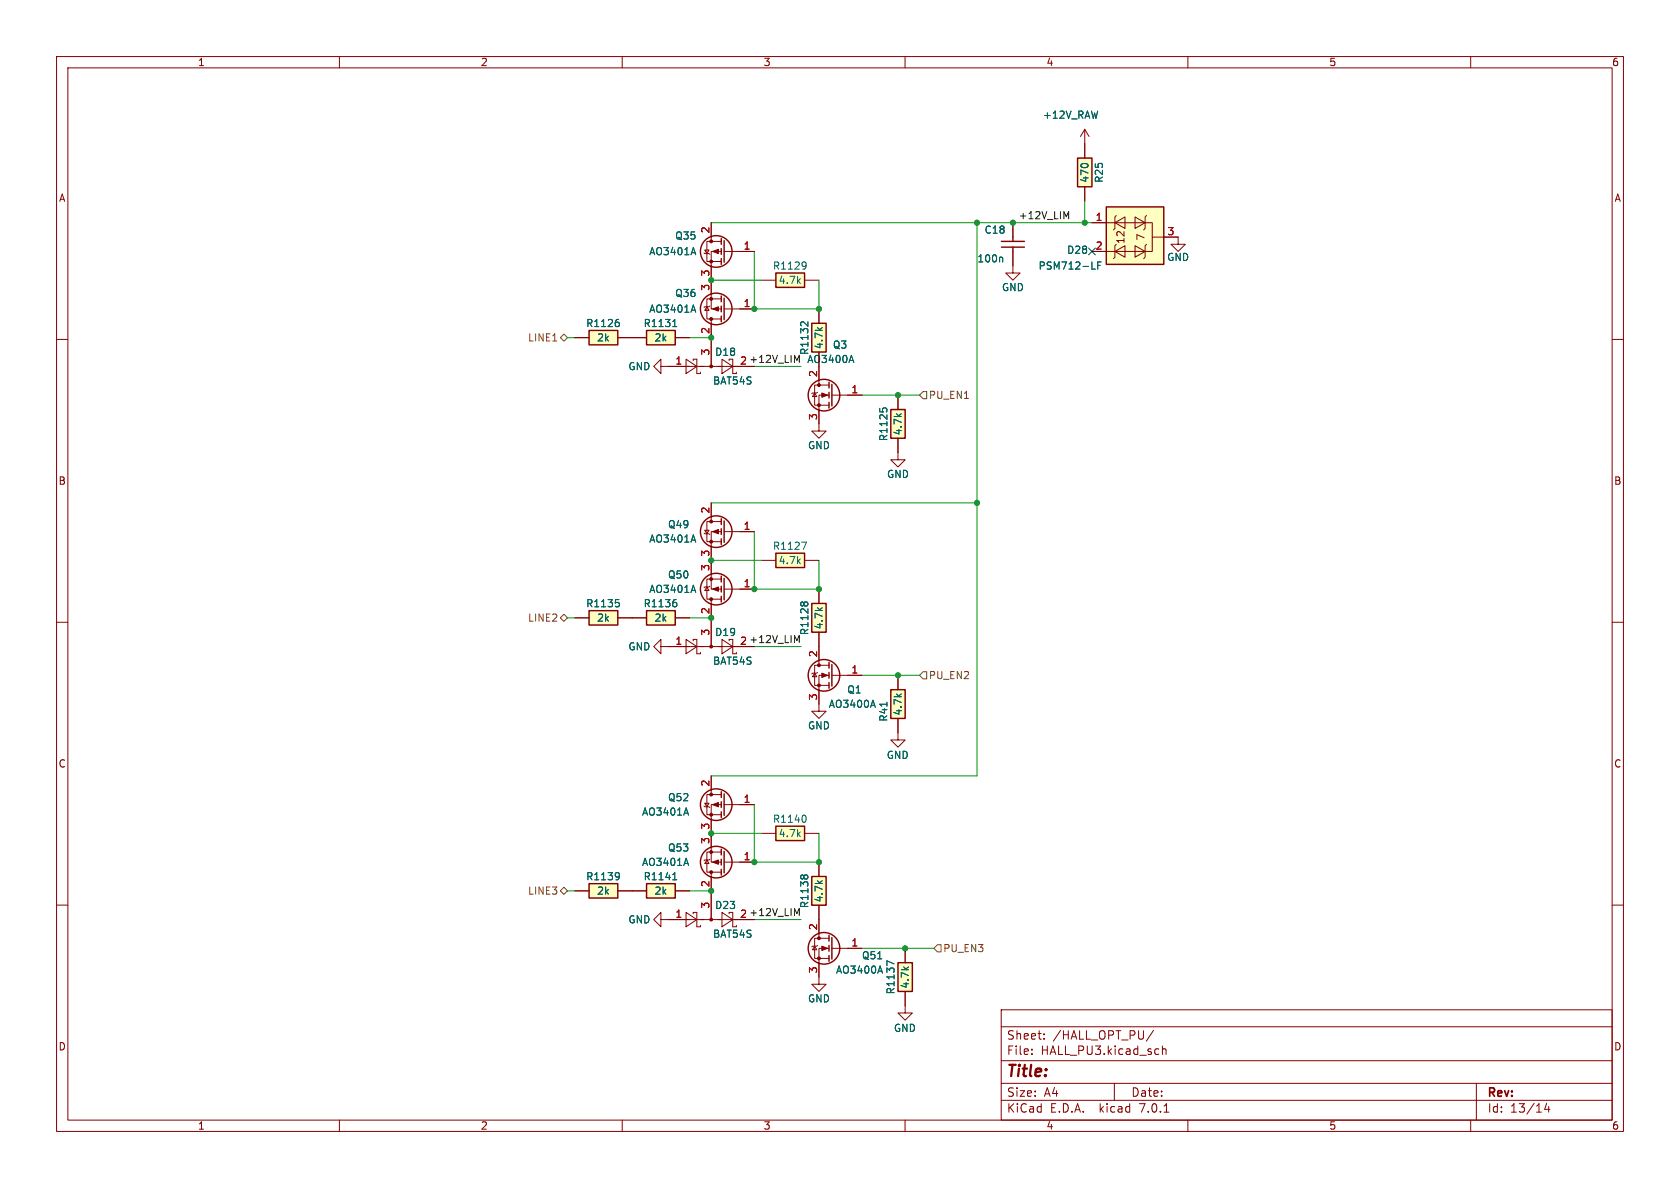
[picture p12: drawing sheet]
<svg xmlns="http://www.w3.org/2000/svg" width="297mm" height="210mm" viewBox="0 0 297 210" stroke-linecap="round" stroke-linejoin="round" font-family="sans-serif">
<g fill="none" stroke="#840000" stroke-width=".18">
<path d="M10 10h277v190h-277zM12 12h273v186h-273zM60 10v2M110 10v2M160 10v2M210 10v2M260 10v2M125.7 39.4v3.3M179.1 39.4v2.5M191.8 22.9v5M191.8 33v2.6M191.8 22.9l.7 1.2"/>
<path d="M191.8 22.9l-.8 1.2M193 39.4h10.7v2.5M197.1 39.4l1.8-1v2zM197.4 38.1l-.3 .3v2l-.3 .2M200.7 38.4l1.7 1-1.7 1zM202.7 38.1l-.3 .3v2l-.2 .2M10 60h2M101.6 59.7h2.5M109.2 59.7h5.1M119.4 59.7h2.5M124.5 44.7l.1 .1h.7l.2 .2M124.6 44.2h.7l-.3 .6z"/>
<path d="M125 54.2l.3 .7h-.7zM125.5 54.1l-.2 .1h-.7l-.1 .2M125.7 56.4v8.4M127.5 44.5h-1.8v10.1h1.8M127.5 52.8h-2.5v3.6h2.5M127.5 42.7h-2.5v3.5h2.5M128 54.6h5.3M128 44.5h5.3M134.6 49.5h2.6M142.2 49.5h2.6M144.8 54.6v2.6M179.1 44.5v3.8h1.2l-1.2 1.2-1.3-1.2h1.3"/>
<path d="M197.1 44.5l1.8-1.1v2.1zM197.4 43.2l-.3 .2v2.1l-.3 .2M200.7 43.4l1.7 1.1-1.7 1zM202.7 43.2l-.3 .2v2.1l-.2 .2M208.3 43.2h1.2l-1.2 1.3-1.3-1.3h1.3v-1.3h-4.6v2.6h-10.7M285 60h2M116.8 64.8v-1.3l-1.2 1.3 1.2 1.2v-1.2h16.5M121.3 63.5l1.9 1.3-1.9 1.2zM122.6 63.8v-.3h.6v2.5h.6v-.2M127.6 63.5l1.9 1.3-1.9 1.2zM128.9 63.5v.3M129.5 63.5v2.5h.7v-.2"/>
<path d="M144 69.5l.4 .6h-.8zM144.5 69.3l-.1 .2h-.8l-.1 .1M144.8 62.2v5.9M146.6 69.9h-1.8v6.3h-1.3l1.3 1.3 1.2-1.3h-1.2M146.6 68.1h-2.6v3.5h2.6M147.1 69.9h5.3M158.7 77.5v3.8h-1.2l1.2 1.3 1.3-1.3h-1.3M158.7 69.9v2.5M124.5 94.2l.1 .2h.7l.2 .1M124.6 93.7h.7l-.3 .7zM125.7 88.9v3.3M127.5 94h-1.8v10.1h1.8"/>
<path d="M127.5 92.2h-2.5v3.6h2.5M128 94h5.3M134.6 99.1h2.6M142.2 99.1h2.6M10 110h2M101.6 109.2h2.5M109.2 109.2h5.1M116.8 114.3v-1.3l-1.2 1.3 1.2 1.3v-1.3h16.5M119.4 109.2h2.5M121.3 113l1.9 1.3-1.9 1.3zM122.6 113.3v-.3h.6v2.6h.6v-.3M125 103.8l.3 .6h-.7z"/>
<path d="M125.5 103.6l-.2 .2h-.7l-.1 .1M125.7 105.9v8.4M127.5 102.4h-2.5v3.5h2.5M127.6 113l1.9 1.3-1.9 1.3zM128 104.1h5.3M128.9 113v.3M129.5 113v2.6h.7v-.3M144 119l.4 .6h-.8zM144.5 118.9l-.1 .1h-.8l-.1 .1M144.8 104.1v2.6M144.8 111.8v5.8M146.6 119.4h-1.8v6.3h-1.3l1.3 1.3 1.2-1.3h-1.2"/>
<path d="M146.6 117.6h-2.6v3.6h2.6M147.1 119.4h5.3M158.7 119.4v2.5M285 110h2M125.7 137.2v3.3M158.7 127v3.8h-1.2l1.2 1.3 1.3-1.3h-1.3M10 160h2M101.6 157.5h2.5M109.2 157.5h5.1M119.4 157.5h2.5M124.5 142.5l.1 .1h.7l.2 .1M124.6 142h.7l-.3 .6z"/>
<path d="M125 152l.3 .7h-.7zM125.5 151.9l-.2 .1h-.7l-.1 .1M125.7 154.2v8.4M127.5 142.2h-1.8v10.2h1.8M127.5 140.5h-2.5v3.5h2.5M127.5 150.6h-2.5v3.6h2.5M128 142.2h5.3M128 152.4h5.3M134.6 147.3h2.6M142.2 147.3h2.6M144.8 152.4v2.5M285 160h2"/>
<path d="M116.8 162.6v-1.3l-1.2 1.3 1.2 1.2v-1.2h16.5M121.3 161.3l1.9 1.3-1.9 1.2zM122.6 161.5v-.2h.6v2.5h.6v-.2M127.6 161.3l1.9 1.3-1.9 1.2zM128.9 161.3v.2M129.5 161.3v2.5h.7v-.2M144 167.3l.4 .6h-.8zM144.5 167.1l-.1 .2h-.8l-.1 .1M144.8 160v5.9M146.6 167.6h-1.8v6.4h-1.3l1.3 1.3 1.2-1.3h-1.2M146.6 165.9h-2.6v3.5h2.6M147.1 167.6h5.3"/>
<path d="M160 175.3v3.8h-1.3l1.3 1.2 1.3-1.2h-1.3M160 167.6v2.6M177 178.5h108v19.5h-108zM60 198v2M110 198v2M160 198v2M177 194.5h108M177 191.5h108M177 187.5h108M177 181.5h108M182.4 186.3v.1M182.4 185.5v.1"/>
<path d="M184.6 183.6v.1M184.6 182.8v.1M197 191.5v3M203.9 182.1l-1.3 2M205.5 184.9v1.5M205.5 185.5l.2-.1 .4 .1v.9M205.8 196.6h.8M210 198v2M260 198v2M261 191.5v6.5M273.4 195l-.3 1.1h.9M273.8 195.6v1"/>
</g>
<g fill="#ffffc2" stroke="#ffffc2" stroke-width=".18">
<path d="M114.3 108h5.1v2.5h-5.1z"/>
<path d="M143.5 106.7h2.5v5.1h-2.5z"/>
<path d="M114.3 156.2h5.1v2.6h-5.1z"/>
<path d="M104.1 156.2h5.1v2.6h-5.1z"/>
<path d="M143.5 154.9h2.5v5.1h-2.5z"/>
<path d="M143.5 57.2h2.5v5h-2.5z"/>
<path d="M137.2 48.3h5v2.5h-5z"/>
<path d="M114.3 58.4h5.1v2.6h-5.1z"/>
<path d="M104.1 58.4h5.1v2.6h-5.1z"/>
<path d="M137.2 146.1h5v2.5h-5z"/>
<path d="M104.1 108h5.1v2.5h-5.1z"/>
<path d="M195.6 36.6h10.1v10.1h-10.1z"/>
<path d="M157.5 121.9h2.5v5.1h-2.5z"/>
<path d="M137.2 97.8h5v2.5h-5z"/>
<path d="M190.5 27.9h2.5v5.1h-2.5z"/>
<path d="M157.5 72.4h2.5v5.1h-2.5z"/>
<path d="M158.7 170.2h2.6v5.1h-2.6z"/>
</g>
<g fill="none" stroke="#840000" stroke-width=".25">
<path d="M190.5 27.9h2.5v5.1h-2.5zM195.6 36.6h10.1v10.1h-10.1zM104.1 58.4h5.1v2.6h-5.1zM114.3 58.4h5.1v2.6h-5.1zM127.5 42.2v1M127.5 43.9v1.1M127.5 45.7v1M127.5 52.3v1M127.5 54.1v1M127.5 55.9v1M128 42.5v3.9M128 52.7v3.8"/>
<path d="M137.2 48.3h5v2.5h-5zM143.5 57.2h2.5v5h-2.5zM177 43.7h4.1M177 42.7h4.1M179.1 41.9v.8M179.1 43.7v.8M146.6 67.6v1M146.6 69.3v1.1M146.6 71.1v1M147.1 67.9v3.9M157.5 72.4h2.5v5.1h-2.5zM127.5 91.7v1"/>
<path d="M127.5 93.5v1M127.5 95.3v1M128 92.1v3.8M137.2 97.8h5v2.5h-5zM104.1 108h5.1v2.5h-5.1zM114.3 108h5.1v2.5h-5.1zM127.5 101.9v1M127.5 103.6v1M127.5 105.4v1M128 102.2v3.8M143.5 106.7h2.5v5.1h-2.5zM146.6 117.1v1"/>
<path d="M146.6 118.9v1M147.1 117.5v3.8M127.5 140v1M146.6 120.7v1M157.5 121.9h2.5v5.1h-2.5zM104.1 156.2h5.1v2.6h-5.1zM114.3 156.2h5.1v2.6h-5.1zM127.5 141.7v1M127.5 143.5v1M127.5 150.1v1M127.5 151.9v1M127.5 153.7v1"/>
<path d="M128 140.3v3.8M128 150.5v3.8M137.2 146.1h5v2.5h-5zM143.5 154.9h2.5v5.1h-2.5zM146.6 165.4v1M146.6 167.1v1M146.6 168.9v1M147.1 165.7v3.8M158.7 170.2h2.6v5.1h-2.6z"/>
<circle cx="126.6" cy="44.4" r="2.79"/>
<circle cx="126.6" cy="54.6" r="2.79"/>
<circle cx="145.7" cy="69.8" r="2.79"/>
<circle cx="126.6" cy="94" r="2.79"/>
<circle cx="126.6" cy="104.1" r="2.79"/>
<circle cx="145.7" cy="119.4" r="2.79"/>
<circle cx="126.6" cy="142.2" r="2.79"/>
<circle cx="126.6" cy="152.4" r="2.79"/>
<circle cx="145.7" cy="167.6" r="2.79"/>
</g>
<g fill="none" stroke="#006464" stroke-width=".18">
<path d="M109.1 56.5h.3M109.3 57l.2 .2v.3l-.2 .2M118.9 57.7h.8M119.2 56.6l.1-.1v1.2M122.6 53.9l.4 1.3M122.6 43.8l.4 1.2M142.3 46.3l.2 .1a1.07 1.07 0 0 1-.2 1.1M142.5 46.9l-.2 .2M142.8 56.9v.8l-.7-.8h-.3l-.2 .2M177.1 45.5l.2 .1v.7M193 47.6h.6M194.1 46.9h.4"/>
<path d="M194.7 46.3h-.6v1.3M150.5 62.8l.4 1.3M155.5 72.2v.6M156 72.4l.3-.3h.3l.2 .3M122.6 94.6l.4 1.2M141.7 95.8h.9l-.6 1.3M108.8 106h.6M109.3 106.5l.2 .2v.3l-.2 .3M119.3 106h.2M119.4 106.5l.3 .2v.3l-.3 .3M122.6 103.5l.4 1.2M141.6 106.6l.2-.2 .3 .2 .2-.2h.3l.2 .2"/>
<path d="M154.3 123.8l.4 1.2M109.3 154.3l.1 .1a1.07 1.07 0 0 1-.1 1M109.5 154.8l-.2 .2M118.9 155.5h.8M119.2 154.4l.1-.1v1.2M121.3 142.8l.4 1.3M121.3 151.7l.4 1.3M141.6 154.9l.2-.2 .3 .2 .2-.2h.3l.2 .2M142.3 144.2l.2 .4-.2 .7M155.6 170.8l.4 1.2M158.1 170.4l-1.3-.6v.9"/>
</g>
<g fill="#840000" stroke="#840000" stroke-width=".18">
<path d="M126 142.2l1-.3v.7z"/>
<path d="M126 152.4l1-.4v.8z"/>
<path d="M126 104.1l1-.3v.7z"/>
<path d="M145.3 119l1 .4-1 .4z"/>
<path d="M145.3 167.3l1 .3-1 .4z"/>
<path d="M126 94l1-.4v.8z"/>
<path d="M126 54.6l1-.4v.8z"/>
<path d="M145.3 69.5l1 .4-1 .3z"/>
<path d="M126 44.5l1-.4v.7z"/>
<circle cx="125.7" cy="144" r=".25"/>
<circle cx="125.7" cy="140.5" r=".25"/>
<circle cx="125.7" cy="150.6" r=".25"/>
<circle cx="125.7" cy="154.2" r=".25"/>
<circle cx="125.7" cy="162.6" r=".25"/>
<circle cx="125.7" cy="114.3" r=".25"/>
<circle cx="125.7" cy="102.4" r=".25"/>
<circle cx="125.7" cy="105.9" r=".25"/>
<circle cx="144.8" cy="121.2" r=".25"/>
<circle cx="144.8" cy="117.6" r=".25"/>
<circle cx="144.8" cy="169.4" r=".25"/>
<circle cx="144.8" cy="165.9" r=".25"/>
<circle cx="125.7" cy="95.8" r=".25"/>
<circle cx="125.7" cy="92.2" r=".25"/>
<circle cx="125.7" cy="64.8" r=".25"/>
<circle cx="125.7" cy="52.8" r=".25"/>
<circle cx="125.7" cy="56.4" r=".25"/>
<circle cx="144.8" cy="71.6" r=".25"/>
<circle cx="144.8" cy="68.1" r=".25"/>
<circle cx="125.7" cy="46.2" r=".25"/>
<circle cx="125.7" cy="42.7" r=".25"/>
</g>
<path d="M99.1 59.7l.6-.6 .6 .6-.6 .6zM97.7 60.3h.7M163.2 69.2h.6v1.3h-.6l-.6-.6zM99.1 109.2l.6-.6 .6 .6-.6 .7zM163.2 118.7h.6v1.3h-.6l-.6-.6zM99.1 157.5l.6-.7 .6 .7-.6 .6zM165.7 167h.7v1.3h-.7l-.6-.7z" fill="none" stroke="#725600" stroke-width=".18"/>
<path d="M188.5 38.3l.4-.9v1.3M140.9 63.7l.4-.9v1.3M140.9 113.2l.4-.9v1.3M140.9 161.5l.4-.9v1.3" fill="none" stroke="#0f0f0f" stroke-width=".18"/>
<g fill="none" stroke="#009600" stroke-width=".18">
<path d="M125.7 39.4h67.3M172.7 39.4v97.8h-47M191.8 35.6v3.8M100.3 59.7h1.3M121.9 59.7h3.8M125.7 49.5h8.9M133.3 44.5v10.1h11.5v-5.1M133.3 64.8h8.3M152.4 69.9h10.2M125.7 88.9h47M125.7 99.1h8.9M133.3 94v10.1h11.5v-5"/>
<path d="M100.3 109.2h1.3M121.9 109.2h3.8M133.3 114.3h8.3M152.4 119.4h10.2M100.3 157.5h1.3M121.9 157.5h3.8M125.7 147.3h8.9M133.3 142.2v10.2h11.5v-5.1M133.3 162.6h8.3M152.4 167.6h12.7"/>
</g>
<path d="M192.4 43.8l1.2 1.3M193.6 43.8l-1.2 1.3" fill="none" stroke="#000084" stroke-width=".18"/>
<g fill="#009600" stroke="#009600" stroke-width=".18">
<circle cx="125.7" cy="109.2" r=".46"/>
<circle cx="133.3" cy="104.1" r=".46"/>
<circle cx="158.7" cy="119.4" r=".46"/>
<circle cx="125.7" cy="99.1" r=".46"/>
<circle cx="144.8" cy="104.1" r=".46"/>
<circle cx="158.7" cy="69.9" r=".46"/>
<circle cx="172.7" cy="88.9" r=".46"/>
<circle cx="144.8" cy="54.6" r=".46"/>
<circle cx="125.7" cy="59.7" r=".46"/>
<circle cx="125.7" cy="49.5" r=".46"/>
<circle cx="133.3" cy="54.6" r=".46"/>
<circle cx="179.1" cy="39.4" r=".46"/>
<circle cx="172.7" cy="39.4" r=".46"/>
<circle cx="191.8" cy="39.4" r=".46"/>
<circle cx="133.3" cy="152.4" r=".46"/>
<circle cx="144.8" cy="152.4" r=".46"/>
<circle cx="125.7" cy="147.3" r=".46"/>
<circle cx="125.7" cy="157.5" r=".46"/>
<circle cx="160" cy="167.6" r=".46"/>
</g>
<text font-size="2.8" fill="#840000" x="178" y="190.8">Title:</text>
<g font-size="2.1" fill="#840000">
<text x="178" y="183.9">Sheet:</text>
<text x="186.2" y="183.9">/HALL_OPT_PU/</text>
<text x="178" y="186.6">File:</text>
<text x="184" y="186.6">HALL_PU3.kicad_sch</text>
<text x="178" y="196.8">KiCad</text>
<text x="178" y="194">Size:</text>
<text x="184.6" y="194">A4</text>
<text x="185.7" y="196.8">E.D.A.</text>
<text x="194.4" y="196.8">kicad</text>
<text x="200" y="194">Date:</text>
<text x="201.5" y="196.8">7.0.1</text>
<text x="263" y="194.2">Rev:</text>
<text x="263" y="196.8">Id:</text>
<text x="267" y="196.8">13/14</text>
</g>
<g font-size="1.8" fill="#840000">
<text x="35" y="11.8">1</text>
<text x="85" y="11.8">2</text>
<text x="135" y="11.8">3</text>
<text x="185" y="11.8">4</text>
<text x="235" y="11.8">5</text>
<text x="285" y="11.8">6</text>
<text x="10.4" y="35.8">A</text>
<text x="285.4" y="35.8">A</text>
<text x="199" y="43.2" transform="rotate(-90 199 43.2)">12</text>
<text x="202.5" y="42.6" transform="rotate(-90 202.5 42.6)">7</text>
<text x="10.3" y="85.8">B</text>
<text x="285.3" y="85.8">B</text>
<text x="10.3" y="135.8">C</text>
<text x="285.3" y="135.8">C</text>
<text x="10.3" y="185.8">D</text>
<text x="285.3" y="185.8">D</text>
<text x="35" y="199.8">1</text>
<text x="85" y="199.8">2</text>
<text x="135" y="199.8">3</text>
<text x="185" y="199.8">4</text>
<text x="235" y="199.8">5</text>
<text x="285" y="199.8">6</text>
</g>
<g font-size="1.8" fill="#006464">
<text x="184.3" y="21.1">+12V_RAW</text>
<text x="192.6" y="32.4" transform="rotate(-90 192.6 32.4)">470</text>
<text x="195.1" y="32.4" transform="rotate(-90 195.1 32.4)">R25</text>
<text x="174" y="41.5">C18</text>
<text x="114.7" y="45.3">AO3401A</text>
<text x="119.3" y="42.5">Q35</text>
<text x="136.6" y="47.8">R1129</text>
<text x="172.7" y="46.5">100n</text>
<text x="183.5" y="47.8">PSM712-LF</text>
<text x="188.6" y="45">D28</text>
<text x="206.3" y="46.3">GND</text>
<text x="119.3" y="52.7">Q36</text>
<text x="137.6" y="50.4">4.7k</text>
<text x="177.1" y="51.6">GND</text>
<text x="103.6" y="58">R1126</text>
<text x="113.7" y="58">R1131</text>
<text x="114.7" y="55.4">AO3401A</text>
<text x="105.5" y="60.5">2k</text>
<text x="111" y="65.6">GND</text>
<text x="115.7" y="60.5">2k</text>
<text x="126.4" y="63.1">D18</text>
<text x="142.6" y="64.3">AO3400A</text>
<text x="143.1" y="62.8" transform="rotate(-90 143.1 62.8)">R1132</text>
<text x="145.6" y="61.8" transform="rotate(-90 145.6 61.8)">4.7k</text>
<text x="147.2" y="61.8">Q3</text>
<text x="126" y="68.1">BAT54S</text>
<text x="159.6" y="77" transform="rotate(-90 159.6 77)">4.7k</text>
<text x="142.8" y="79.6">GND</text>
<text x="157" y="78" transform="rotate(-90 157 78)">R1125</text>
<text x="156.8" y="84.6">GND</text>
<text x="118" y="93.5">Q49</text>
<text x="114.7" y="96.1">AO3401A</text>
<text x="136.6" y="97.3">R1127</text>
<text x="137.6" y="99.9">4.7k</text>
<text x="103.6" y="107.5">R1135</text>
<text x="113.7" y="107.5">R1136</text>
<text x="114.7" y="105">AO3401A</text>
<text x="118" y="102.4">Q50</text>
<text x="105.5" y="110">2k</text>
<text x="115.7" y="110">2k</text>
<text x="126.4" y="112.6">D19</text>
<text x="143.1" y="112.3" transform="rotate(-90 143.1 112.3)">R1128</text>
<text x="145.6" y="111.3" transform="rotate(-90 145.6 111.3)">4.7k</text>
<text x="111" y="115.1">GND</text>
<text x="126" y="117.7">BAT54S</text>
<text x="146.5" y="125.3">AO3400A</text>
<text x="149.7" y="122.7">Q1</text>
<text x="142.8" y="129.1">GND</text>
<text x="157" y="127.6" transform="rotate(-90 157 127.6)">R41</text>
<text x="159.6" y="126.5" transform="rotate(-90 159.6 126.5)">4.7k</text>
<text x="156.7" y="134.3">GND</text>
<text x="118" y="141.8">Q52</text>
<text x="113.4" y="144.3">AO3401A</text>
<text x="136.6" y="145.6">R1140</text>
<text x="137.6" y="148.1">4.7k</text>
<text x="103.6" y="155.8">R1139</text>
<text x="113.4" y="153.2">AO3401A</text>
<text x="113.7" y="155.8">R1141</text>
<text x="118" y="150.7">Q53</text>
<text x="105.5" y="158.3">2k</text>
<text x="115.7" y="158.3">2k</text>
<text x="126.4" y="160.8">D23</text>
<text x="143.1" y="160.6" transform="rotate(-90 143.1 160.6)">R1138</text>
<text x="145.6" y="159.6" transform="rotate(-90 145.6 159.6)">4.7k</text>
<text x="111" y="163.4">GND</text>
<text x="126" y="165.9">BAT54S</text>
<text x="147.7" y="172.3">AO3400A</text>
<text x="152.3" y="169.7">Q51</text>
<text x="142.8" y="177.4">GND</text>
<text x="158.3" y="175.8" transform="rotate(-90 158.3 175.8)">R1137</text>
<text x="160.8" y="174.8" transform="rotate(-90 160.8 174.8)">4.7k</text>
<text x="158" y="182.6">GND</text>
</g>
<g font-size="1.8" fill="#a90000">
<text x="125.5" y="41.3" transform="rotate(-90 125.5 41.3)">2</text>
<text x="193.6" y="39.1">1</text>
<text x="206.3" y="41.7">3</text>
<text x="131.4" y="44.2">1</text>
<text x="193.6" y="44.2">2</text>
<text x="125.5" y="51.5" transform="rotate(-90 125.5 51.5)">3</text>
<text x="125.5" y="48.9" transform="rotate(-90 125.5 48.9)">3</text>
<text x="125.5" y="59.1" transform="rotate(-90 125.5 59.1)">2</text>
<text x="131.4" y="54.4">1</text>
<text x="119.3" y="64.5">1</text>
<text x="125.5" y="62.9" transform="rotate(-90 125.5 62.9)">3</text>
<text x="130.8" y="64.5">2</text>
<text x="144.5" y="66.7" transform="rotate(-90 144.5 66.7)">2</text>
<text x="150.5" y="69.6">1</text>
<text x="144.5" y="74.3" transform="rotate(-90 144.5 74.3)">3</text>
<text x="125.5" y="90.8" transform="rotate(-90 125.5 90.8)">2</text>
<text x="131.4" y="93.7">1</text>
<text x="125.5" y="101" transform="rotate(-90 125.5 101)">3</text>
<text x="125.5" y="98.5" transform="rotate(-90 125.5 98.5)">3</text>
<text x="131.4" y="103.9">1</text>
<text x="125.5" y="112.4" transform="rotate(-90 125.5 112.4)">3</text>
<text x="125.5" y="108.6" transform="rotate(-90 125.5 108.6)">2</text>
<text x="119.3" y="114">1</text>
<text x="130.8" y="114">2</text>
<text x="144.5" y="116.2" transform="rotate(-90 144.5 116.2)">2</text>
<text x="150.5" y="119.1">1</text>
<text x="144.5" y="123.9" transform="rotate(-90 144.5 123.9)">3</text>
<text x="125.5" y="139.1" transform="rotate(-90 125.5 139.1)">2</text>
<text x="131.4" y="142">1</text>
<text x="125.5" y="149.3" transform="rotate(-90 125.5 149.3)">3</text>
<text x="125.5" y="146.7" transform="rotate(-90 125.5 146.7)">3</text>
<text x="131.4" y="152.1">1</text>
<text x="125.5" y="160.7" transform="rotate(-90 125.5 160.7)">3</text>
<text x="125.5" y="156.9" transform="rotate(-90 125.5 156.9)">2</text>
<text x="119.3" y="162.3">1</text>
<text x="130.8" y="162.3">2</text>
<text x="144.5" y="164.5" transform="rotate(-90 144.5 164.5)">2</text>
<text x="150.5" y="167.4">1</text>
<text x="144.5" y="172.1" transform="rotate(-90 144.5 172.1)">3</text>
</g>
<g font-size="1.8" fill="#0f0f0f">
<text x="180" y="38.8">+12V_LIM</text>
<text x="130.8" y="64.5">2 +12V_LIM</text>
<text x="130.8" y="114">2 +12V_LIM</text>
<text x="130.8" y="162.3">2 +12V_LIM</text>
</g>
<g font-size="1.8" fill="#725600">
<text x="93.2" y="60.5">LINE1</text>
<text x="164.2" y="70.7">PU_EN1</text>
<text x="93.2" y="110">LINE2</text>
<text x="164.2" y="120.2">PU_EN2</text>
<text x="93.2" y="158.3">LINE3</text>
<text x="166.8" y="168.5">PU_EN3</text>
</g>
</svg>
